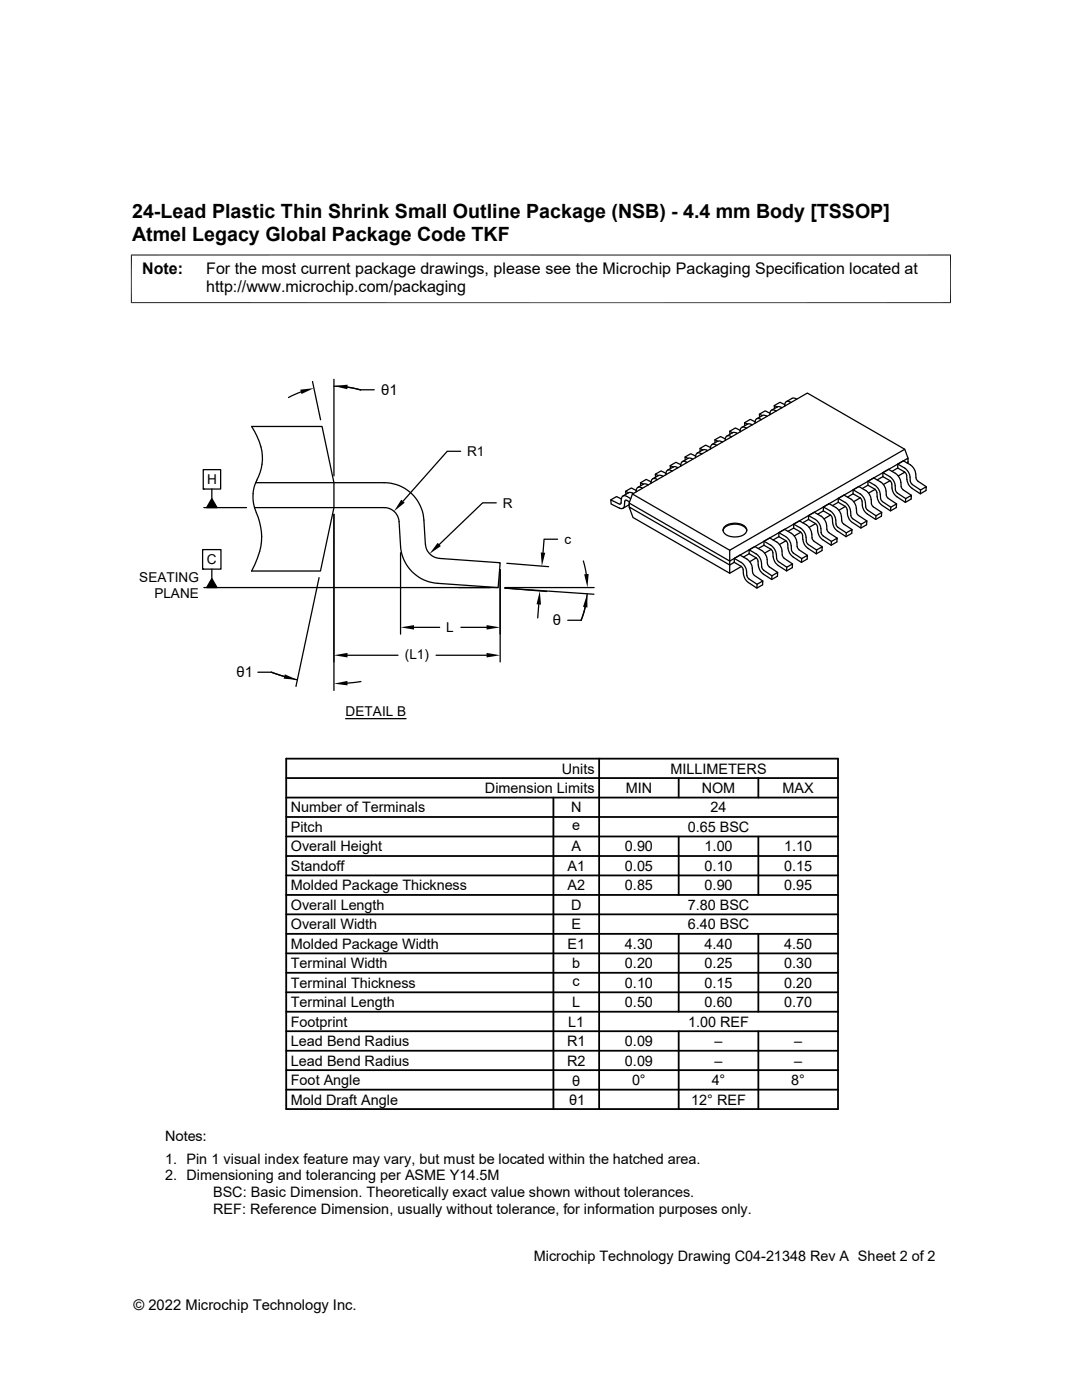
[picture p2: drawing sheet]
<svg xmlns="http://www.w3.org/2000/svg" width="216mm" height="279mm" viewBox="0 0 216 279" stroke-linecap="round" stroke-linejoin="round" font-family="sans-serif">
<g fill="none" stroke="#000" stroke-width=".25">
<path d="M60 78.2l-2.4 1.1M62.4 76.1l1.6 7.7M66.6 77.1l2.7 .2 2.7 .5-2.7-.5M66.6 75.7v19.3M72 77.8h2.7M159 79.7l-.7-.3-1.4 .8M40.6 93.7h3.4v3.9h-3.4zM40.6 97.6h.1M42.3 99.5l1 1.8h-2.1zM42.3 97.6v1.9M51 96.3h25.6a7.9 7.9 0 0 1 8 7.5l.3 4.8M51.2 95.8a9.5 9.5 0 0 0-.4-9.7l-.6-1h14.1l2.3 11.2v5l-2.7 12.7h-13.7a12.4 12.4 0 0 0 1.6-9.8l-.3-.9a8.8 8.8 0 0 1-1-4.8"/>
<path d="M51.3 95.8l-.6 1.3-.2 1.4M91.9 90.1h-2.7l-8.8 9.9M124 99.6l-.1 .8-.2 .2-1.8-.8M124 99.6l-1-.5-1.1 .7v.8l1.7 .8M124.8 98l.6 .3M125.4 98.3h.5l.5 .2M125.4 98.3l-1.1 .7M125.9 99.5l-.8-.4a.65 .65 0 0 0-.8-.1 .65 .65 0 0 0-.3 .6M126.9 97.9l-.9-.5-1.2 .6 .1 .6M127.8 96.4l.6 .2M128.2 97.5a.74 .74 0 0 0-.9-.2 .74 .74 0 0 0-.4 .9M129.3 96.8l-.7-.3-1.3 .8"/>
<path d="M129.9 96.2l-1-.5-1.1 .7v.5M130.8 94.6l.5 .3M131.1 95.7a.74 .74 0 0 0-.9-.1 .74 .74 0 0 0-.3 .9M131.4 94.9h.5l.4 .2M131.4 94.9l-1.2 .7M132.9 94.4l-1-.4-1.1 .6v.6M132.9 94.5v.3M133.7 92.9l.6 .3M134.1 94a.69 .69 0 0 0-.8-.2 .69 .69 0 0 0-.4 .7M134.3 93.2h.5l.5 .2M134.3 93.2l-1.1 .7M135.8 92.7l-.9-.4-1.2 .6 .1 .6"/>
<path d="M136.7 91.2l.6 .3M136.9 92.2l.2 .1M136.9 92.2a.72 .72 0 0 0-.9 0 .72 .72 0 0 0-.2 .8M137.3 91.5l.2-.1 .6 .1M137.3 91.5l-1.2 .6M138.1 91.6l.1 .1M138.8 91.3v-.3l-1-.4-1.1 .6v.6M139.7 89.5l.6 .3M140.1 90.6a.71 .71 0 0 0-.8-.2 .71 .71 0 0 0-.5 .7M140.3 89.8l.5-.1 .4 .2M140.3 89.8l-1.2 .6M141.8 89.3l-1-.5-1.1 .7v.6"/>
<path d="M142.6 87.8l.6 .3 .5-.1 .5 .2M143 88.9a.75 .75 0 0 0-.9-.2 .75 .75 0 0 0-.3 .9M143.2 88.1l-1.1 .6M144.7 87.6l-.9-.5-1.2 .7 .1 .6M145.6 86.1l.6 .3M146 87.2a.74 .74 0 0 0-1-.2 .74 .74 0 0 0-.3 .9M146.2 86.4l.5-.1 .4 .2M146.2 86.3l-1.1 .7M147.7 85.9l-1-.5-1.1 .7v.6M148.6 84.4l.5 .2M148.9 85.5a.74 .74 0 0 0-.9-.2 .74 .74 0 0 0-.3 .9M149.1 84.6h.5l.5 .2"/>
<path d="M149.2 84.6l-1.2 .7M150.7 84.2l-1-.5-1.1 .7v.6M151.5 82.7l.6 .2h.5l.5 .2M151.9 83.8a.74 .74 0 0 0-.9-.2 .74 .74 0 0 0-.4 .9M152.1 82.9l-1.1 .7M153.6 82.5l-.9-.5-1.2 .7 .1 .5M154.5 80.9l.6 .3M154.9 82a.74 .74 0 0 0-1-.1 .74 .74 0 0 0-.3 .9M155.1 81.2l.2-.1 .6 .2M155.1 81.2l-1.2 .7M155.9 81.3l.1 .1M156.6 80.8l-1-.5-1.1 .6v.6"/>
<path d="M157.7 80.2a.72 .72 0 0 0-.9 0 .72 .72 0 0 0-.2 .9M157.7 80.2l.1 .1M167.3 99.5l1.3 .7a2.47 2.47 0 0 1 1.1 1.9M170.2 98.6l-1.1 .6M170.2 97.7l1.4 .9M170.2 98.6v-.9l1.2-.6 1.3 .8a2.38 2.38 0 0 1 1.1 1.8M170.2 98.6l1.6 .9 .2 .4 .1 .9a2.51 2.51 0 0 0 1 1.8M171.6 98.5a2.77 2.77 0 0 1 1.1 2.7l.4 .6 1.7 1.1 1.1-.6v.7l-1.2 .7-1.6-1.1M171.7 99.4l-1.4 .7M173.2 96.8l-1.1 .7M173.2 96l1.4 .8a2.76 2.76 0 0 1 1.1 2.6l.4 .7 1.7 1.1 1.1-.6-.1 .7-1.1 .7-1.7-1.1a2.31 2.31 0 0 1-1-1.8v-.8M173.2 96.8v-.8l1.1-.6 1.4 .8a2.38 2.38 0 0 1 1.1 1.8"/>
<path d="M173.2 96.8l1.4 .8 .4 .7M173.8 99.7l.1 .9 .2 .4 1.8 1.3M174.6 97.7l-1.3 .7M176.2 95.1l-1.2 .7M176.2 94.3l1.3 .8a2.71 2.71 0 0 1 1.2 2.6l.3 .7M176.2 95.1v-.8l1.1-.6 1.4 .8a2.47 2.47 0 0 1 1 1.8M176.2 95.1l1.5 1 .2 .4 .1 .9a2.51 2.51 0 0 0 1 1.7M176.8 98l.1 .9 .3 .5M177.2 99.5l1.7 1.1M177.6 95.9l-1.3 .8M179 98.4l1.7 1.1 1.2-.7-.1 .8-1.1 .7-1.7-1.1M179.1 93.4l-1.1 .7"/>
<path d="M179.1 92.6l1.4 .8a2.76 2.76 0 0 1 1.2 2.6l.3 .7 1.7 1.1 1.1-.7v.8l-1.2 .7-1.6-1.1M179.1 93.4v-.8l1.2-.6 1.3 .8a2.76 2.76 0 0 1 1.2 2.6l.4 .6 1.6 1.1M179.1 93.4l1.4 .8M179.8 96.3v.9l.2 .4 1.9 1.2M180.5 94.2l-1.3 .8M180.5 94.2l.4 .6 .1 .9M180.5 89.7l-34.9 20.1M180.7 99.5v.8M181 95.7a2.51 2.51 0 0 0 1 1.7M181.2 92.2v-.8l-35.6 20.6v-2.2M181.2 92.2l-.2 .2M181.2 92.2l-.1 .2"/>
<path d="M181.2 91.4l-.7-1.7-19.4-11.3-34.9 20.2M183.7 97.8l-.1 .8M40.4 109.7h3.7v3.9h-3.7zM40.4 113.6h.1M40.7 101.3h8.5M40.7 117.3h58.7M42.3 113.6v1.9M42.3 115.5l1 1.8h-2.1zM50.8 101.3h25.8a2.97 2.97 0 0 1 3 2.8l.3 4.9a7.9 7.9 0 0 0 7.4 7.4l12.1 .9 .4-5-12.1-.9M63.7 115.3l-4.6 21.7M66.6 102.6v35.2M79.9 110.3v16.3"/>
<path d="M84.9 108.6a3 3 0 0 0 2.8 2.8M99 100.4h-2.7l-8.6 8.3M99.8 113.7v18.4M100.8 117.3h17.8M101.1 112.4l8.4 .7M109.1 118l-8.4-.6 17.8 1.2M111.3 107.6h-2.7l-.2 2.7M116.4 112l.6 2.6M117.2 118.5l-.3 2-.9 3.3M125.4 100.8l-1.1 .7M125.5 101.2v-.8l20.1 11.6v.8l.9-.6M125.5 101.2l20.1 11.6v1.6l-19.3-11.1z"/>
<path d="M125.5 100.4l.7-1.8 19.4 11.2M125.5 100.7v.1M125.6 100.2l-.8-.4-.1 .3-.1 .7a.63 .63 0 0 1-.3 .6 .63 .63 0 0 1-.7 0M144.3 105.9a2.55 2.55 0 0 1 3.2-1.2 1.79 1.79 0 0 1 1.5 1.2M144.5 105.2a3.3 3.3 0 0 1 4.3 0 1.22 1.22 0 0 1-1.2 1.8 2.85 2.85 0 0 1-3.3-1zM146.5 111.4l1.4 .8a2.71 2.71 0 0 1 1.1 2.7M146.5 112.2v-.8l1.2-.6 1.3 .8a2.71 2.71 0 0 1 1.2 2.6M146.5 112.2l1.6 1 .2 .4v.9a2.68 2.68 0 0 0 1.1 1.8l1.6 1.1 1.2-.7v-.7l-1.1 .6-1.7-1.1-.4-.6M147.9 113.1l-2.3 1.3M149.5 110.5l-1.2 .7M149.5 109.7l1.4 .8M149.5 110.5l1.5 1 .2 .4 .1 .9a2.68 2.68 0 0 0 1 1.8"/>
<path d="M150.2 114.2l.4 .7 1.6 1.1M150.9 110.5a2.77 2.77 0 0 1 1.1 2.6l.4 .7M150.9 111.3l-1.3 .8M151.1 116.6l-.1 .8M152 109.9a2.71 2.71 0 0 1 1.1 2.6M152 109.9l-1.4-.8-1.1 .6v.8M152.4 113.8l1.6 1.1 1.2-.7-.1 .8-1.1 .7-1.7-1.1M152.4 108.8l-1.1 .7M152.4 108l1.4 .8a2.47 2.47 0 0 1 1.1 1.8M152.4 108.8v-.8l1.2-.6 1.4 .8a2.38 2.38 0 0 1 1 1.8M152.4 108.8l1.4 .8M153.1 112.5l.4 .6"/>
<path d="M153.5 113.1l1.7 1.1M153.8 109.6l.4 .6 .1 .9M153.9 109.6l-1.3 .8M154 114.9v.8M154.9 110.6l.1 .9 .2 .4 1.8 1.3 1.1-.7v.8l-1.1 .6-1.7-1.1a2.31 2.31 0 0 1-1-1.7M155.4 107.1l-1.1 .7M155.4 106.3l1.4 .8a2.76 2.76 0 0 1 1.1 2.6l.4 .7M155.4 107.1v-.8l1.1-.7 1.4 .8a2.47 2.47 0 0 1 1.1 1.9M155.4 107.1l1.6 1 .2 .4v.9a2.68 2.68 0 0 0 1 1.7l1.7 1.1 1.2-.6v-.8l-1.1 .7-1.7-1.1M156 110l.1 .9 .2 .4 1.8 1.2M156.8 107.9l-1.3 .8M157 113.2v.7"/>
<path d="M158.4 105.4l-1.2 .6M158.4 104.6l1.3 .8a2.76 2.76 0 0 1 1.2 2.6l.4 .7 1.6 1.1 1.2-.7-.1 .8-1.1 .6-1.7-1.1M158.4 105.4v-.8l1.1-.7 1.4 .8a2.76 2.76 0 0 1 1.1 2.6l.4 .7 1.7 1.1M158.4 105.4l1.3 .8M159 108.3v.8M159.1 109.1l.3 .6M159.4 109.7l1.7 1.1M159.7 106.2l.4 .5 .1 1M159.8 106.2l-1.3 .8M160 111.5l-.1 .7M160.2 107.7a2.51 2.51 0 0 0 1 1.7M161.3 103.7l-1.1 .6"/>
<path d="M161.3 102.9l1.4 .8a2.47 2.47 0 0 1 1.1 1.8M161.3 103.7v-.8l1.2-.7 1.4 .8a2.47 2.47 0 0 1 1 1.8M161.3 103.7l1.6 .9 .2 .4 .1 .9a2.66 2.66 0 0 0 1 1.8l1.6 1.1 1.2-.6v-.8l-1.1 .7-1.7-1.1-.3-.7M162.8 104.5l-1.3 .7M162.9 109.8v.7M163.8 105.5l.1 .8M164.3 102l-1.1 .6M164.3 101.2l1.4 .8a2.77 2.77 0 0 1 1.1 2.6l.4 .6 1.7 1.1 1.1-.6-.1 .7-1.1 .7-1.6-1.1M164.3 102v-.8l1.1-.7 1.4 .8a2.77 2.77 0 0 1 1.2 2.6l.3 .7 1.7 1.1M164.3 102l1.4 .8 .4 .6M165 104.8v.8M165 105.6l.4 .7"/>
<path d="M165.4 106.3l1.6 1.1M165.7 102.8l-1.3 .7M165.9 108.1l-.1 .7M166.1 103.4v.8a2.51 2.51 0 0 0 1 1.8M167.3 100.2l-1.2 .7M167.3 100.2v-.7l1.1-.7 1.4 .8a2.77 2.77 0 0 1 1.1 2.6l.4 .7 1.7 1.1M167.3 100.2l1.5 1 .2 .4 .1 .9a2.51 2.51 0 0 0 1 1.8l1.7 1.1 1.1-.7 .1-.7-1.2 .6-1.8-1.2-.2-.4-.1-.9M168.7 101.1l-1.3 .7M168.9 106.3l-.1 .8M171.8 104.6v.8M174.8 102.9l-.1 .8M177.8 101.2l-.1 .8"/>
<path d="M51.5 134.2h2.6l5.2 1.5M54.2 134.2l2.5 .8M69.3 130.8h10.1M72 136l-2.7 .3M82.6 125.2h5.1M87 130.8h10.1M92 125.2h5.1M107.5 120.6l-.2 2.7M113.3 123.8h2.7M116.8 121.2l-.8 2.5M69 143.4h12"/>
</g>
<path d="M26.1 50.9h163.7M26.2 50.8v9.7M189.7 50.8v9.7M26.1 60.4h163.7" fill="none" stroke="#000" stroke-width=".2"/>
<g fill="#000">
<path d="M59.9 77.8l2.7-.3-2.4 1.1zM66.6 77l2.8-.2-.1 .9zM80.1 99.7l.7 .6-2.2 1.7zM42.3 115.5l1 1.8h-2.1zM42.3 99.5l1 1.8h-2.1zM87.3 108.3l.7 .7-2.3 1.5zM107.9 110.3h.9l-.7 2.7zM116.6 114.6l.9-.1-.3 2.8zM56.8 134.6l2.5 1.1-2.7-.3zM66.6 136.4l2.7-.5v.9zM66.6 130.8l2.7-.5v.9zM79.9 125.2l2.7-.4v.8z"/>
<path d="M97.1 130.3l2.7 .5-2.7 .4zM97.1 124.8l2.7 .4-2.7 .4zM107.7 117.9l.3 2.8-.9-.1zM117.2 118.5v2.7l-.9-.1z"/>
</g>
<g fill="none" stroke="#000" stroke-width=".36">
<path d="M57.1 159.2h110.1M57.1 155.3h110.1M57.1 151.4h110.1v69.9h-110.1zM110.4 159.2v62.1M119.5 151.4v69.9M135.4 155.3v3.9M151.3 155.3v3.9M57.1 170.8h110.1M57.1 166.9h110.1M57.1 163h110.1M57.1 178.6h110.1M57.1 174.7h110.1"/>
<path d="M135.4 166.9v11.7M151.3 166.9v11.7M57.1 194.1h110.1M57.1 186.4h110.1M57.1 182.5h110.1M57.1 190.3h110.1M57.1 198h110.1M135.4 186.4v15.5M151.3 186.4v15.5M57.1 201.9h110.1M57.1 213.6h110.1M57.1 205.8h110.1"/>
<path d="M57.1 209.7h110.1M57.1 217.5h110.1M135.4 205.8v15.5M151.3 205.8v15.5"/>
</g>
<g font-size="3.9">
<text x="26.4" y="43.5">24-Lead Plastic Thin Shrink Small Outline Package (NSB) - 4.4 mm Body [TSSOP]</text>
<text x="26.4" y="48.1">Atmel Legacy Global Package Code TKF</text>
</g>
<g font-size="3.2">
<text x="28.4" y="54.7">Note:</text>
<text x="41.1" y="58.3">http://www.microchip.com/packaging</text>
<text x="41.1" y="54.7">For the most current package drawings, please see the Microchip Packaging Specification located at</text>
</g>
<g font-size="2.9">
<text x="76.1" y="78.8">θ1</text>
<text x="110.3" y="124.8">θ</text>
<text x="47.2" y="135.2">θ1</text>
<text x="112.1" y="154.4">Units</text>
<text x="133.8" y="154.4">MILLIMETERS</text>
<text x="96.8" y="158.3">Dimension Limits</text>
<text x="124.9" y="158.3">MIN</text>
<text x="140" y="158.3">NOM</text>
<text x="156.1" y="158.3">MAX</text>
<text x="58" y="162.1">Number of Terminals</text>
<text x="58" y="166">Pitch</text>
<text x="113.9" y="162.1">N</text>
<text x="114.2" y="165.7">e</text>
<text x="137.2" y="166">0.65 BSC</text>
<text x="141.8" y="162.1">24</text>
<text x="58" y="169.9">Overall Height</text>
<text x="58" y="173.8">Standoff</text>
<text x="113.2" y="173.8">A1</text>
<text x="114" y="169.9">A</text>
<text x="124.7" y="169.9">0.90</text>
<text x="124.7" y="173.8">0.05</text>
<text x="140.6" y="169.9">1.00</text>
<text x="140.6" y="173.8">0.10</text>
<text x="156.5" y="169.9">1.10</text>
<text x="156.5" y="173.8">0.15</text>
<text x="58" y="177.7">Molded Package Thickness</text>
<text x="113.2" y="177.7">A2</text>
<text x="124.7" y="177.7">0.85</text>
<text x="140.6" y="177.7">0.90</text>
<text x="156.5" y="177.7">0.95</text>
<text x="58" y="181.6">Overall Length</text>
<text x="58" y="185.5">Overall Width</text>
<text x="113.9" y="181.6">D</text>
<text x="114" y="185.5">E</text>
<text x="137.2" y="181.6">7.80 BSC</text>
<text x="137.2" y="185.5">6.40 BSC</text>
<text x="58" y="189.3">Molded Package Width</text>
<text x="113.2" y="189.4">E1</text>
<text x="124.7" y="189.3">4.30</text>
<text x="140.6" y="189.3">4.40</text>
<text x="156.5" y="189.3">4.50</text>
<text x="58" y="193.2">Terminal Width</text>
<text x="58" y="197.1">Terminal Thickness</text>
<text x="114.2" y="193.2">b</text>
<text x="114.3" y="196.8">c</text>
<text x="124.7" y="193.2">0.20</text>
<text x="124.7" y="197.1">0.10</text>
<text x="140.6" y="197.1">0.15</text>
<text x="140.6" y="193.2">0.25</text>
<text x="156.5" y="197.1">0.20</text>
<text x="156.5" y="193.2">0.30</text>
<text x="58" y="201">Terminal Length</text>
<text x="114.2" y="201">L</text>
<text x="124.7" y="201">0.50</text>
<text x="140.6" y="201">0.60</text>
<text x="156.5" y="201">0.70</text>
<text x="58" y="208.8">Lead Bend Radius</text>
<text x="58" y="204.9">Footprint</text>
<text x="113.2" y="208.8">R1</text>
<text x="113.4" y="204.9">L1</text>
<text x="124.7" y="208.8">0.09</text>
<text x="137.3" y="204.9">1.00 REF</text>
<text x="142.6" y="208.8">–</text>
<text x="158.5" y="208.8">–</text>
<text x="58" y="212.7">Lead Bend Radius</text>
<text x="113.2" y="212.7">R2</text>
<text x="124.7" y="212.7">0.09</text>
<text x="142.6" y="212.7">–</text>
<text x="158.5" y="212.7">–</text>
<text x="58" y="216.6">Foot Angle</text>
<text x="58" y="220.4">Mold Draft Angle</text>
<text x="113.6" y="220.6">θ1</text>
<text x="114.2" y="216.7">θ</text>
<text x="126.1" y="216.6">0°</text>
<text x="137.9" y="220.4">12° REF</text>
<text x="142" y="216.6">4°</text>
<text x="157.9" y="216.6">8°</text>
<text x="32.9" y="227.7">Notes:</text>
<text x="32.9" y="232.3">1. Pin 1 visual index feature may vary, but must be located within the hatched area.</text>
<text x="32.9" y="235.6">2. Dimensioning and tolerancing per ASME Y14.5M</text>
<text x="42.5" y="238.9">BSC: Basic Dimension. Theoretically exact value shown without tolerances.</text>
<text x="42.5" y="242.2">REF: Reference Dimension, usually without tolerance, for information purposes only.</text>
<text x="106.5" y="251.7">Microchip Technology Drawing C04-21348 Rev A Sheet 2 of 2</text>
<text x="26.6" y="261.3">© 2022 Microchip Technology Inc.</text>
</g>
<g font-size="2.7">
<text x="93.2" y="91">R1</text>
<text x="41.3" y="96.6">H</text>
<text x="100.3" y="101.3">R</text>
<text x="41.3" y="112.6">C</text>
<text x="112.7" y="108.6">c</text>
<text x="27.8" y="116.2">SEATING</text>
<text x="30.8" y="119.4">PLANE</text>
<text x="80.8" y="131.4">(L1)</text>
<text x="89" y="126.2">L</text>
<text x="69" y="142.8">DETAIL B</text>
</g>
</svg>
